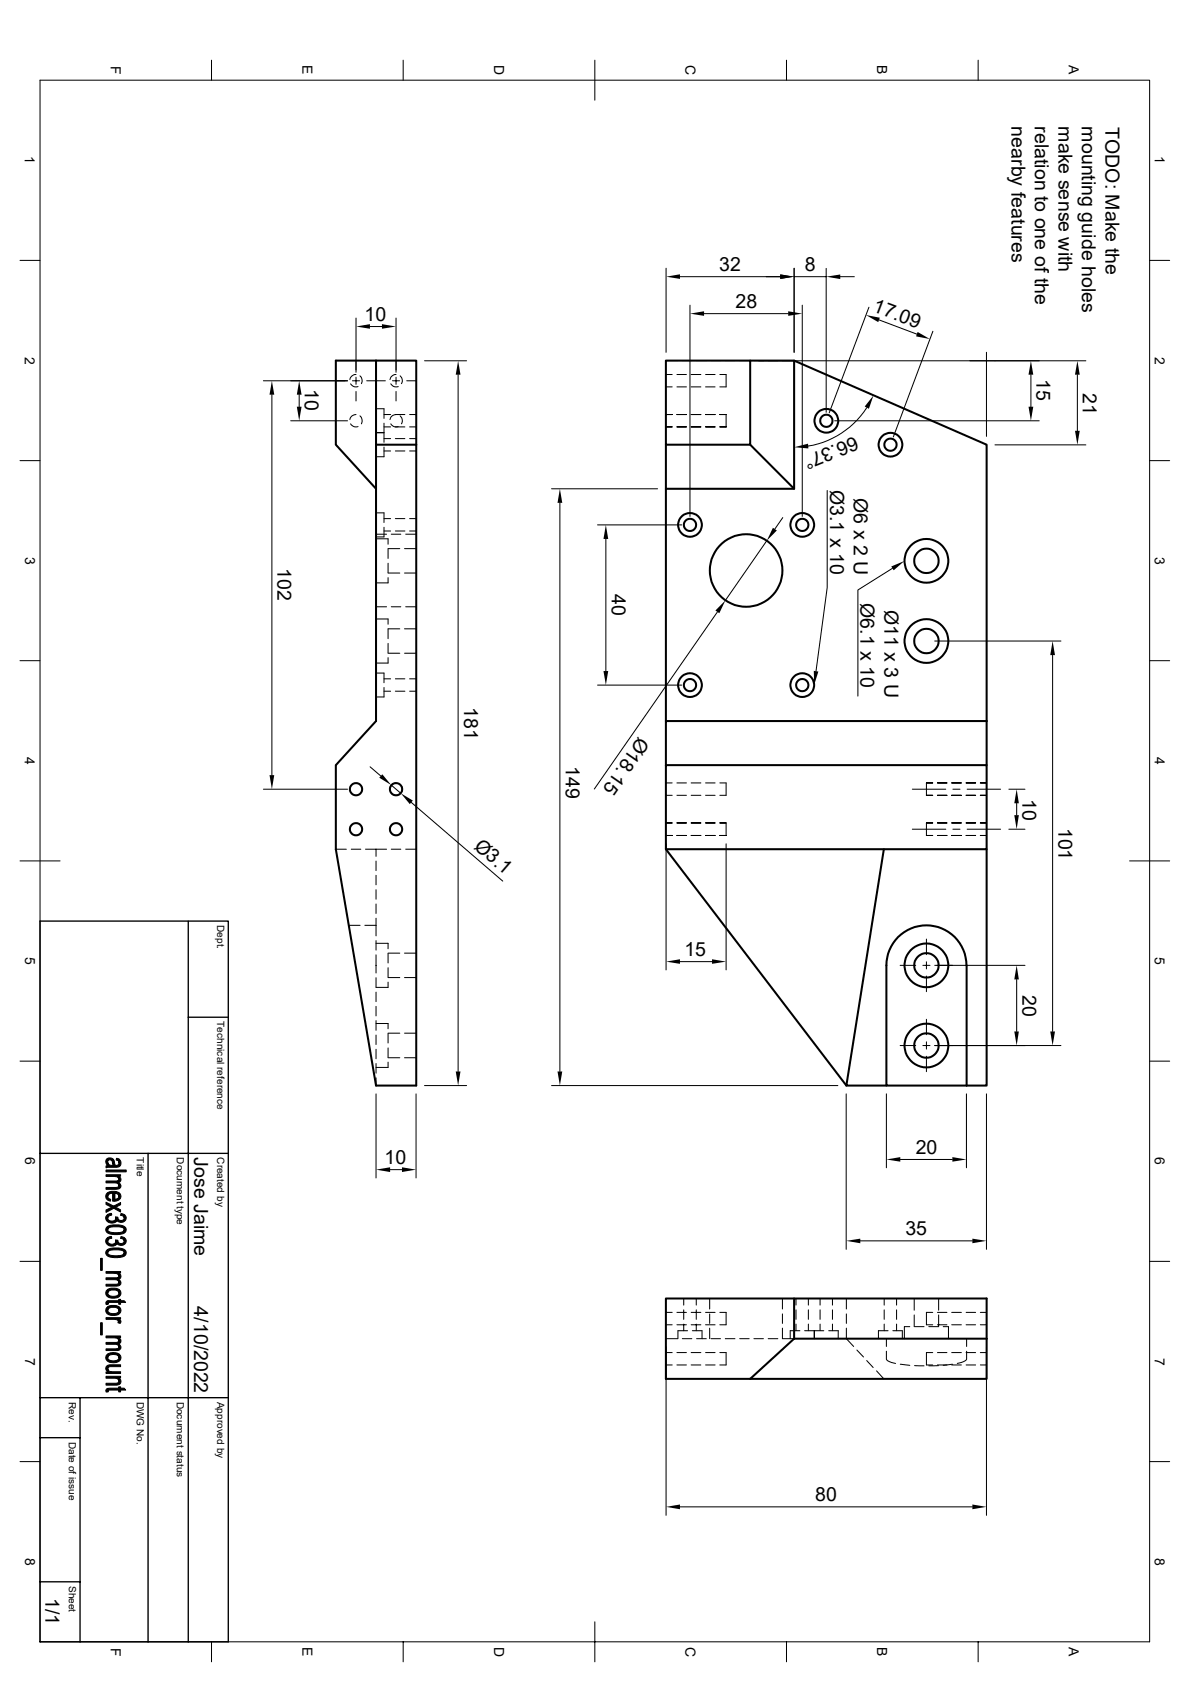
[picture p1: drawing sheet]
<svg xmlns="http://www.w3.org/2000/svg" width="297mm" height="420mm" viewBox="0 0 297 420" stroke-linecap="round" stroke-linejoin="round" font-family="sans-serif">
<g fill="none" stroke="#000" stroke-width=".51">
<path d="M93.9 90v90l-10.1 11.1v20.9l10.1 59.1h10v-160.1M93.9 90h-10.1v21l10.1 11M93.9 90h10v21M166.2 90h21v21h-21zM187.2 90h11M93.9 111h10M166.2 111v11M187.2 111l11 11M166.2 191.1h80.1v20.9h-80.1zM166.2 180v-58h32v-32l48.1 21v69M246.3 180h-80.1v11.1M246.3 180v11.1"/>
<path d="M166.2 212l45 59.1M220.6 212l-9.4 59.1h10M246.3 212v59.1h-5M224.2 234a10 10 0 0 1 10.8-2.2 10 10 0 0 1 6.2 9.2l.1 30.1h-20.1v-30.1a10.1 10.1 0 0 1 3-7zM198.2 324.2h-32v20.1h21l11-10M198.2 334.3v-10.1h48.1v10.1M198.2 334.3h48.1M246.3 334.3v10h-59.1"/>
<circle cx="206.3" cy="105.1" r="2.97"/>
<circle cx="206.3" cy="105.1" r="1.53"/>
<circle cx="222.3" cy="111" r="2.97"/>
<circle cx="222.3" cy="111" r="1.53"/>
<circle cx="172.2" cy="131.1" r="2.97"/>
<circle cx="172.2" cy="131.1" r="1.53"/>
<circle cx="200.2" cy="131.1" r="2.97"/>
<circle cx="200.2" cy="131.1" r="1.53"/>
<circle cx="186.2" cy="142.5" r="9.1"/>
<circle cx="231.2" cy="140" r="3"/>
<circle cx="231.2" cy="140" r="5.5"/>
<circle cx="172.2" cy="171.1" r="2.97"/>
<circle cx="172.2" cy="171.1" r="1.53"/>
<circle cx="200.2" cy="171.1" r="2.97"/>
<circle cx="200.2" cy="171.1" r="1.53"/>
<circle cx="231.2" cy="160.1" r="3"/>
<circle cx="231.2" cy="160.1" r="5.5"/>
<circle cx="88.8" cy="197.1" r="1.53"/>
<circle cx="98.8" cy="197.1" r="1.53"/>
<circle cx="88.8" cy="207.1" r="1.53"/>
<circle cx="98.8" cy="207.1" r="1.53"/>
<circle cx="231.2" cy="241.1" r="3"/>
<circle cx="231.2" cy="241.1" r="5.5"/>
<circle cx="231.2" cy="261.1" r="3"/>
<circle cx="231.2" cy="261.1" r="5.5"/>
</g>
<g fill="none" stroke="#000" stroke-width=".25">
<path d="M52.8 15v5M100.6 15v5M148.5 15v10M196.3 15v5M244.1 15v5M10 20h276.9v390h-276.9zM5 65h5M88.9 79.4v13.6M98.8 79.4v13.6M166.2 67v21M172.2 76.2v52.7M175.7 78.3h21"/>
<path d="M194.7 69.1h-25M198.2 67v21M198.2 69.1h8M200.2 76.2v52.7M206.2 67v36M209.7 69.1h3.5M216.9 76.7l-9.9 26.4M219.4 79.9l9.5 3.5M286.9 65h5M65.7 95.1h21M67.9 98.6v94.9M74.7 98.6v3"/>
<path d="M87.5 95.8a1.5 1.5 0 0 0 1.9 .7M88 95.1h1.7M88.9 93.5a1.47 1.47 0 0 0-1.6 1.3M88.9 94.2v1.8M88.9 97.7v2.4M89.8 93.9a1.63 1.63 0 0 1 .4 1.9M91.5 95.1h4.7M92.3 81.5h3M97.5 95.8a1.5 1.5 0 0 0 1.9 .7M98 95.1h1.7M98.8 93.5a1.56 1.56 0 0 0-1.5 1.3M98.8 94.2v1.8"/>
<path d="M98.8 97.7v2.4M99.9 93.9a1.55 1.55 0 0 1 .3 1.9M101.5 95.1h2.4M106 90.1h10.5M114.3 93.6v173.9M166.2 90h2.9M166.2 93.5h1.6M166.2 96.6h1.6M169 93.5h2.3M169 96.6h2.3M170.3 90h2.4M172.5 93.5h2.4"/>
<path d="M172.5 96.6h2.4M173.9 90h2.4M176.1 93.5h2.4M176.1 96.6h2.4M177.5 90h2.3M179.7 93.5h1.5v3.1h-1.5M181 90h2.4M184.6 90h2.4M188.2 90h2.3M189.3 90.1h81.7M191.7 90h2.4M195.3 90h2.9"/>
<path d="M232.8 82.7l-9.8 26.4M246.2 88v21M257.3 93.6v8M268.9 93.6v14M5 115h5M72.6 105.1h14.1M87.5 105.8a1.5 1.5 0 0 0 1.9 .7M88.9 103.5a1.47 1.47 0 0 0-1.6 1.3M89.8 103.8a1.67 1.67 0 0 1 .4 2M93.9 102.1h1.9v2.4M93.9 108h1.9M95.8 105.7v4.7"/>
<path d="M95.8 111.6v2.4h-1.9M95.8 106.6h1.7M95.8 103.5h1.7M95.8 109.5h1.7M95.8 112.6h1.7M97.5 105.8a1.5 1.5 0 0 0 1.9 .7M98.7 106.6h2.3M98.7 103.5h2.3M98.7 109.5h2.3M98.7 112.6h2.3M98.8 103.5a1.56 1.56 0 0 0-1.5 1.3M99.9 103.8a1.59 1.59 0 0 1 .3 2"/>
<path d="M102.2 106.6h1.7M102.2 103.5h1.7M102.2 109.5h1.7M102.2 112.6h1.7M166.2 106.6h1.6M166.2 103.5h1.6M169 106.6h2.3M169 103.5h2.3M172.5 106.6h2.4M172.5 103.5h2.4M176.1 106.6h2.4M176.1 103.5h2.4"/>
<path d="M179.7 103.5h1.5v3.1M181.3 106.6h-1.6M208.3 105.1h51.1M216.3 101.8a21.4 21.4 0 0 1-14.6 9.6M248.3 111.1h22.7M286.9 115h5M93.9 128.1h1.9v2.4M93.9 134.5h3v1.4M93.9 133.4h2.6M95.8 131.7v2.4h-1.9M95.8 129.5h1.7M95.8 132.6h1.7"/>
<path d="M96.9 137.1v2.3M96.9 137h2.9M97.7 133.4h2.3M98.7 129.5h2.3M98.7 132.6h2.3M101 137h2.9M101.3 133.4h2.6M102.2 129.5h1.7M102.2 132.6h1.7M137.7 122h26.4M139.7 125.6v141.9M149.1 131.1h21"/>
<path d="M151.2 134.6v33M191.4 135l-10.3 14.9M195.4 129.2l-2 2.9M206.5 122.5v24.2l-2.8 20.9M93.9 154.6h3v1.3M93.9 151.5h2.6M96.9 157.1v2.4M96.9 140.6v2.4M96.9 144.2v1.3h-3M96.9 157h2.9M96.9 143.1h2.9M97.7 151.5h2.3"/>
<path d="M101 157h2.9M101 143.1h2.9M101.3 151.5h2.6M179.1 152.8l-30.8 44.2M222.8 141.9l-8.7 5.4v26.5M5 165h5M93.9 168.1h1.9v2.4M95.8 171.7v2.3h-1.9M95.8 169.5h1.7M95.8 172.6h1.7M96.9 160.7v2.3M96.9 164.2v1.4h-3"/>
<path d="M96.9 163.1h2.9M98.7 169.5h2.3M98.7 172.6h2.3M101 163.1h2.9M102.2 169.5h1.7M102.2 172.6h1.7M149.1 171.1h21M233.3 160.1h31.5M262.7 163.6v94M286.9 165h5M65.7 197.1h21M92.4 191.5l2.6 2.3"/>
<path d="M97.5 197.8a1.5 1.5 0 0 0 1.9 .7M97.7 196l2.3 2.1M98.8 195.5a1.56 1.56 0 0 0-1.5 1.3M99.9 195.9a1.52 1.52 0 0 1 .3 1.9M166.2 198.6h1.6M166.2 195.5h1.6M169 198.6h2.3M169 195.5h2.3M172.5 198.6h2.4M172.5 195.5h2.4M176.1 198.6h2.4M176.1 195.5h2.4"/>
<path d="M179.7 195.5h1.5v3.1h-1.5M227.7 197.1h8.4M232.8 195.5h-1.6v3.1h1.6M234 198.6h2.3M234 195.5h2.3M237.5 198.6h2.4M237.5 195.5h2.4M237.8 197.1h1.8M241.1 198.6h2.4M241.1 195.5h2.4M241.4 197.1h8.3M244.7 198.6h1.6"/>
<path d="M244.7 195.5h1.6M251.8 197.1h4M5 215h10M83.8 212h2.6M87.7 212h2.3M93.9 212v1.8M93.9 215v2.4M93.9 218.6v2.3M96.5 212h-5.3M97.7 212h2.3M101.3 212h2.6M102.7 200.4l22.8 19.6"/>
<path d="M166.2 208.6h1.6M166.2 205.5h1.6M166.2 210.7v31.5M169 208.6h2.3M169 205.5h2.3M172.5 208.6h2.4M172.5 205.5h2.4M176.1 208.6h2.4M176.1 205.5h2.4M179.7 205.5h1.5v3.1M181.2 210.7v31.5M181.3 208.6h-1.6"/>
<path d="M227.7 207.1h8.4M232.8 205.5h-1.6v3.1h1.6M234 208.6h2.3M234 205.5h2.3M237.5 208.6h2.4M237.5 205.5h2.4M237.8 207.1h1.8M241.1 208.6h2.4M241.1 205.5h2.4M241.4 207.1h8.3M244.7 208.6h1.6M244.7 205.5h1.6"/>
<path d="M251.8 207.1h4M253.7 200.6v2.9M281.9 215h10M87.1 231.1h2.8M91.1 231.1h2.8M93.9 238.4v4.6M93.9 234.9v2.3M93.9 231.1v2.6M93.9 235.5h3v1.4M93.9 222.2v2.3M93.9 225.7v2.4M93.9 229.3v1.8"/>
<path d="M96.9 238.1v2.4M96.9 238h2.9M101 238h2.9M231.2 234.5v3.9M93.9 244.1v2.4h3v-1.3M93.9 247.7v2.4M93.9 251.3v2.4M93.9 254.8v2.5M93.9 258.4v2.4M93.9 255.6h3v1.3M96.9 258.1v2.3M96.9 241.6v2.4"/>
<path d="M96.9 258h2.9M96.9 244.1h2.9M101 258h2.9M101 244.1h2.9M169.7 240.1h8M224.7 241h3.9M230.3 241h1.8M231.2 240.2v1.7M231.2 243.7v3.9M231.2 254.5v3.9M233.3 241h22.5M253.7 244.6v13"/>
<path d="M5 265h5M93.9 262v2.4M93.9 265.6v2.4M93.9 269.2v1.9M93.9 273.1v21M96.9 261.7v2.3M96.9 265.2v1.3h-3M96.9 264.1h2.9M101 264.1h2.9M103.8 273.1v21M106 271.1h10.5M137.7 271.1h71.4"/>
<path d="M211.2 273.1v38.9M221.2 273.1v18.5M224.7 261.1h3.9M230.3 261.1h1.8M231.2 260.1v1.9M231.2 263.7v3.9M233.3 261.1h31.5M241.2 273.1v18.5M246.2 273.1v38.9M286.9 265h5M97.4 292.1h2.9M224.7 289.5h13"/>
<path d="M5 315h5M214.7 309.8h28M286.9 315h5M166.2 334.3h2.9M166.2 330.8h1.6M166.2 327.7h1.6M166.2 337.7h1.6M166.2 336.4v42M169 330.8h2.3M169 327.7h2.3M169 337.7h2.3M170.3 334.3h2.4"/>
<path d="M170.6 324.2v1.7M170.6 327.1v2.3M170.6 330.6v1.7M171.6 332.3h-2.4v2M172.5 330.8h2.4M172.5 327.7h2.4M172.5 337.7h2.4M172.8 332.3h2.4v2M173.8 324.2v1.7M173.8 327.1v2.3M173.8 330.6v1.7M173.9 334.3h2.4"/>
<path d="M176.1 330.8h2.4M176.1 327.7h2.4M176.1 337.7h2.4M177.1 324.2v2.7M177.1 328.1v2.4M177.1 331.6v2.7M177.5 334.3h2.3M179.7 327.7h1.5v3.1h-1.5M179.7 337.7h1.5v3.1h-1.5M181 334.3h2.4M184.6 334.3h2.4M188.2 334.3h2.3"/>
<path d="M191.7 334.3h2.4M195.3 331.6v2.7h2.9M195.3 324.2v2.7M195.3 328.1v2.4M198.7 324.2v1.7M198.7 327.1v2.3M198.7 330.6v1.7M199.6 332.3h-2.4v2M200.8 332.3h2.4M201.8 324.2v1.7M201.8 327.1v2.3M201.8 330.6v1.7"/>
<path d="M203.2 332.3h2.4M203.2 332.3v2M204.7 324.2v1.7M204.7 327.1v2.3M204.7 330.6v1.7M206.8 332.3h2.4v2M207.8 324.2v1.7M207.8 327.1v2.3M207.8 330.6v1.7M211.2 331.6v2.7l1.9 1.9M211.2 324.2v2.7M211.2 328.1v2.4"/>
<path d="M213.9 337.1l1.6 1.7M216.3 339.7l1.6 1.8M220.7 324.2v1.7M220.7 327.1v2.3M220.7 330.6v1.7M221.2 337.4v1.9a3 3 0 0 0 2.3 1.1M221.2 334.3v1.9M221.7 332.3h-2.5v2M222.8 332.3h2.4v2M223.8 324.2v1.7M223.8 327.1v2.3M223.8 330.6v1.7"/>
<path d="M227.1 331.3h-1.4v3M228.2 324.2v3M228.2 328.3v3M228.3 331.3h2.3M231.8 331.3h2.4M232.8 327.7h-1.6v3.1h1.6M232.8 337.7h-1.6v3.1h1.6M234 330.8h2.3M234 327.7h2.3M234 337.7h2.3M234.3 324.2v3M234.3 328.3v3"/>
<path d="M235.4 331.3h1.3v3M237.5 330.8h2.4M237.5 327.7h2.4M237.5 337.7h2.4M241.1 330.8h2.4M241.1 327.7h2.4M241.1 337.7h2.4M241.3 337.4l-.1 2.2-.7 .4-1.6 .4M241.3 334.3v1.9M244.7 330.8h1.6M244.7 327.7h1.6M244.7 337.7h1.6"/>
<path d="M246.2 336.4v42M166.2 340.8h1.6M169 340.8h2.3M172.5 340.8h2.4M176.1 340.8h2.4M218.8 342.3l1.8 2M224.7 340.7l2.4 .2M228.3 341h2.3M234 340.8h2.3M234.2 341h-2.4M237.5 340.8h2.4M237.8 340.7l-2.4 .2"/>
<path d="M241.1 340.8h2.4M244.7 340.8h1.6M5 365h5M169.7 376.3h73M286.9 365h5M52.8 410v5M100.6 410v5M148.5 405v10M196.3 410v5M244.1 410v5"/>
</g>
<path d="M10 230h47v180h-47zM47 230v180M47 254h10M10 288h47M37 288v122M10 359h10M10 349h47M20 349v61M10 395h10" fill="none" stroke="#000" stroke-width=".34"/>
<g fill="#000" stroke="#000" stroke-width=".25">
<path d="M26.5 292.1h5v.5h-5z" fill-rule="evenodd"/>
<path d="M26.9 290.2v.8z" fill-rule="evenodd"/>
<path d="M26.7 298l.2-.2v1.2l.7 .5v.4a1.18 1.18 0 0 1-1.1-.7 1.18 1.18 0 0 1 .2-1.2z" fill-rule="evenodd"/>
<path d="M26.6 289.4a1.29 1.29 0 0 1 1.7 .1v1.4a1.48 1.48 0 0 0-.9-1.3l-.5 .3-.1 1.1a1.15 1.15 0 0 1-.2-1.6z" fill-rule="evenodd"/>
<path d="M29.1 289.2l.6 .2v1l-.1-.5-.6-.3z" fill-rule="evenodd"/>
<path d="M26.5 294.9h2.6l.4-.2 .1 1.3-.1-.3-.4-.3h-2.6z" fill-rule="evenodd"/>
<path d="M26.9 297.8a3 3 0 0 1 2.8 0v.9l-.5-.6-.6-.1v1.9h-.5v-2l-.8 .3-.4 .5z" fill-rule="evenodd"/>
<path d="M29.6 293.7v.7z" fill-rule="evenodd"/>
<path d="M26.5 293.3h3.6v.4h-.5l-.1 .4-.5-.3h-2.5z" fill-rule="evenodd"/>
<path d="M26.9 290.4l.5 .5 .9 .1v-1.5l.3 .8a.56 .56 0 0 0 .5 .7 .56 .56 0 0 0 .6-.6v-1a1.14 1.14 0 0 1 .4 1.4 1.14 1.14 0 0 1-1.3 .7l-2.3 .1v-.5l.4-.1z" fill-rule="evenodd"/>
<path d="M29.7 293.8a.78 .78 0 0 1 .5 .8 .78 .78 0 0 1-.7 .7z" fill-rule="evenodd"/>
<path d="M26.5 296.5l2.9-.1 .2-.3 .1-.7a.87 .87 0 0 1 .4 1.1 .87 .87 0 0 1-1.1 .5h-2.5z" fill-rule="evenodd"/>
<path d="M28.6 298v1.5h.2l.8-.4 .1-1.3a1.18 1.18 0 0 1 .4 1.5 1.18 1.18 0 0 1-1.4 .6h-.1z" fill-rule="evenodd"/>
<path d="M25.1 314.2h.4v3h-.4z" fill-rule="evenodd"/>
<path d="M27 303.2l.8-.2 .1 .4-.8 .3-.2 .5z" fill-rule="evenodd"/>
<path d="M27 308.9l.8-.2 .1 .5-.7 .2-.3 .5z" fill-rule="evenodd"/>
<path d="M26.5 300.2l1.9 1-.5 .3-1.4-.8z" fill-rule="evenodd"/>
<path d="M26.6 303.5l.3-.2v.9a1.06 1.06 0 0 0 1 .7 1.06 1.06 0 0 0 1-.7l.1 .9a1.48 1.48 0 0 1-1.8 .2 1.48 1.48 0 0 1-.7-1.6z" fill-rule="evenodd"/>
<path d="M26.6 309.2l.3-.2v.9a1.07 1.07 0 0 0 1 .8 1.07 1.07 0 0 0 1-.7l.1 .8a1.5 1.5 0 0 1-1.8 .2 1.5 1.5 0 0 1-.7-1.5z" fill-rule="evenodd"/>
<path d="M28.8 303.9h.6l-.1 1-.1-.2-.2 .4z" fill-rule="evenodd"/>
<path d="M28.8 309.6l.6 .1-.1 .9-.1-.1-.2 .3z" fill-rule="evenodd"/>
<path d="M26.5 319.1h2.6l.4-.2 .1 1.3-.1-.4-.4-.2-2.6-.1z" fill-rule="evenodd"/>
<path d="M29.6 317.9v.7z" fill-rule="evenodd"/>
<path d="M26.5 302.1l3.6-1.8v.5l-3.6 1.9z" fill-rule="evenodd"/>
<path d="M28.4 301.7l.4-.2 1.3 .6v.5z" fill-rule="evenodd"/>
<path d="M26.5 317.5h3.6v.4h-.5l-.1 .4-.6-.3-2.4-.1z" fill-rule="evenodd"/>
<path d="M29.7 318a.81 .81 0 0 1 .5 .8 .81 .81 0 0 1-.7 .7z" fill-rule="evenodd"/>
<path d="M26.8 306.2l.1 .8a1.73 1.73 0 0 0 2 .8 1.97 1.97 0 0 0 2.1-.7v.8l-.2 .1-.9 .2h-1.6a1.71 1.71 0 0 1-1.9-1.2z" fill-rule="evenodd"/>
<path d="M26.8 312l.1 .8a1.73 1.73 0 0 0 2 .8h.1a1.77 1.77 0 0 0 2-.8v.8l-.2 .2-.9 .2h-1.6a1.71 1.71 0 0 1-1.9-1.2z" fill-rule="evenodd"/>
<path d="M30.2 303l.9 .3-.1 .8-.2-.4-.7-.2z" fill-rule="evenodd"/>
<path d="M30.2 308.8l.9 .3-.1 .8-.2-.4-.7-.3z" fill-rule="evenodd"/>
<path d="M29.4 304a.82 .82 0 0 0 .7 .8 .82 .82 0 0 0 .9-.7l.1-.8a1.13 1.13 0 0 1 .1 1.6 1.13 1.13 0 0 1-1.5 .2l-.4-.2z" fill-rule="evenodd"/>
<path d="M26.8 306.2l1.4-.3h1.6a1.29 1.29 0 0 1 1.6 1.7l-.4 .3v-.9a1.9 1.9 0 0 0-2.3-.7 1.58 1.58 0 0 0-1.8 .7z" fill-rule="evenodd"/>
<path d="M29.4 309.8a.82 .82 0 0 0 .7 .7 .82 .82 0 0 0 .9-.6l.1-.8a1.17 1.17 0 0 1-.1 1.7 1.17 1.17 0 0 1-1.7-.2z" fill-rule="evenodd"/>
<path d="M26.8 312l1.4-.4 1.6 .1a1.29 1.29 0 0 1 1.6 1.6l-.4 .3v-.8a1.76 1.76 0 0 0-2-.7 1.86 1.86 0 0 0-2.1 .7z" fill-rule="evenodd"/>
<path d="M25.1 330.3h.4v3h-.4z" fill-rule="evenodd"/>
<path d="M26.6 324.9l.4-.1v.9l-.5 .1-.1-.5z" fill-rule="evenodd"/>
<path d="M26.9 322a3 3 0 0 1 2.8 0v.9a1.67 1.67 0 0 0-2.6-.5l-.2 .5z" fill-rule="evenodd"/>
<path d="M26.9 326.3a3 3 0 0 1 2.8 0v.9a1.67 1.67 0 0 0-2.6-.5l-.2 .5z" fill-rule="evenodd"/>
<path d="M26.5 335.2h2.6l.4-.2 .1 1.3-.1-.4-.5-.2h-2.5z" fill-rule="evenodd"/>
<path d="M26.9 338.1l.2-.1a3.1 3.1 0 0 1 2.6 .1v.9a1.65 1.65 0 0 0-2.4-.5l-.4 .5z" fill-rule="evenodd"/>
<path d="M29.6 334v.7z" fill-rule="evenodd"/>
<path d="M26.5 329h3.6v.4h-.6v.5l-.2-.3-.3-.1-2.5-.1z" fill-rule="evenodd"/>
<path d="M26.5 333.6h3.6v.4h-.5l-.1 .4-.5-.3h-2.5z" fill-rule="evenodd"/>
<path d="M26.5 320.7l2.9-.1 .2-.3 .1-.8a.88 .88 0 0 1 .4 1.2 .88 .88 0 0 1-1.1 .4h-2.5z" fill-rule="evenodd"/>
<path d="M26.7 322.1l.2-.1v.9a1.65 1.65 0 0 0 2.4 .6l.4-.5v-1a1.23 1.23 0 0 1 .3 1.5 1.23 1.23 0 0 1-1.4 .6 1.61 1.61 0 0 1-2.2-1.4z" fill-rule="evenodd"/>
<path d="M26.7 326.4l.2-.1v.9a1.65 1.65 0 0 0 2.4 .6l.4-.4v-1.1a1.23 1.23 0 0 1 .3 1.5 1.23 1.23 0 0 1-1.4 .7 1.61 1.61 0 0 1-2.2-1.5z" fill-rule="evenodd"/>
<path d="M29.5 329.4l.7 .5-.2 .6-.6-.2z" fill-rule="evenodd"/>
<path d="M29.7 334.1a.81 .81 0 0 1 .5 .8 .81 .81 0 0 1-.7 .7z" fill-rule="evenodd"/>
<path d="M26.5 336.8h2.4a.54 .54 0 0 0 .7-.5l.1-.6a.86 .86 0 0 1 .4 1.1 .86 .86 0 0 1-1.1 .4h-2.5z" fill-rule="evenodd"/>
<path d="M26.8 338.2l.1 .8a1.74 1.74 0 0 0 2.5 .5l.3-.4v-1a1.23 1.23 0 0 1 .3 1.5 1.23 1.23 0 0 1-1.4 .6 1.62 1.62 0 0 1-2.2-1.4z" fill-rule="evenodd"/>
<path d="M27 324.8h2.6v-.4h.5v.4h.9l.4 .4h-1.3v.5h-.5v-.5h-2.3l-.3 .3z" fill-rule="evenodd"/>
<path d="M26.6 346.8l.4-.1v.9h-.5l-.1-.5z" fill-rule="evenodd"/>
<path d="M26.9 341.8l.1 .8z" fill-rule="evenodd"/>
<path d="M29.6 344.1v.7z" fill-rule="evenodd"/>
<path d="M26.5 341.2l.9-.4h2.7v.4l-2.9 .1-.3 .4v.8l-.5-.6z" fill-rule="evenodd"/>
<path d="M26.5 342.6h.5l.1-.4 .5 .3h2.5v.4h-3.6z" fill-rule="evenodd"/>
<path d="M26.5 343.7h3.6v.4h-.5v.5l-.9-.5h-2.2z" fill-rule="evenodd"/>
<path d="M26.5 345.4l2.9-.1 .2-.3 .1-.9a.94 .94 0 0 1 .4 1.2 .94 .94 0 0 1-1.1 .6h-2.5z" fill-rule="evenodd"/>
<path d="M27 346.7l2.6-.1v-.3h.5v.3h.9l.4 .5h-1.3v.5h-.5v-.5h-2.4l-.2 .2z" fill-rule="evenodd"/>
</g>
<g fill="#000">
<path d="M166.2 69.1l3.5-.6v1.1zM172.2 78.3l3.5-.6v1.2zM194.7 68.5l3.5 .6-3.5 .5zM194.7 68.5l3.5 .6-3.5 .6zM196.7 77.7l3.5 .6-3.5 .6zM206.2 69.1l3.5-.6v1.2zM216.1 78.7l3.5 .6-.4 1.1zM67.9 95.1l.6 3.5h-1.2zM74.7 95.1l.6 3.5h-1.2zM88.9 81.5l3.4-.6v1.2zM95.3 80.9l3.5 .6-3.5 .6zM114.3 90.1l.6 3.5h-1.2z"/>
<path d="M229 82.9l3.1 1.8-3.5-.7zM257.3 90.1l.6 3.5h-1.2zM268.9 90.1l.6 3.5h-1.2zM74.1 101.6h1.2l-.6 3.5zM198.2 111.7l3.5-.9 .1 1.2zM218 98.7l-1.1 3.4-1.1-.6zM256.7 101.6h1.2l-.6 3.5zM268.3 107.6h1.2l-.6 3.5zM139.7 122l.6 3.6h-1.2zM151.2 131.1l.6 3.5h-1.2zM192.9 131.8l1 .7-2.5 2.5zM181.1 149.9l-1.6 3.2-.9-.7z"/>
<path d="M222.5 141.4l3.2-1.3-2.6 2.3zM150.6 167.6h1.2l-.6 3.5zM203.1 167.5l1.2 .2-1.1 3.4zM262.7 160.1l.6 3.5h-1.2zM67.3 193.5h1.2l-.6 3.6zM95.4 193.3l2.3 2.7-3-1.8zM100 198.1l3 1.8-.7 .9zM253.7 197.1l.6 3.5h-1.1zM253.2 203.5h1.1l-.6 3.6zM166.2 240.1l3.5-.6v1.2zM177.7 239.5l3.5 .6-3.5 .6zM253.7 241l.6 3.6h-1.1z"/>
<path d="M253.2 257.6h1.1l-.6 3.5zM262.1 257.6h1.2l-.6 3.5zM113.7 267.5h1.2l-.6 3.6zM139.1 267.5h1.2l-.6 3.6zM93.9 292.1l3.5-.6v1.2zM100.3 291.5l3.5 .6-3.5 .6zM221.2 289.5l3.5-.6v1.2zM237.7 288.9l3.5 .6-3.5 .6zM211.2 309.8l3.5-.5v1.1zM242.7 309.3l3.5 .5-3.5 .6zM166.2 376.3l3.5-.6v1.2zM242.7 375.7l3.5 .6-3.5 .6z"/>
</g>
<g font-size="4.9">
<text x="252.4" y="31.5" transform="rotate(90 252.4 31.5)">nearby features</text>
<text x="258.3" y="31.5" transform="rotate(90 258.3 31.5)">relation to one of the</text>
<text x="264.2" y="31.5" transform="rotate(90 264.2 31.5)">make sense with</text>
<text x="270" y="31.5" transform="rotate(90 270 31.5)">mounting guide holes</text>
<text x="275.9" y="31.8" transform="rotate(90 275.9 31.8)">TODO: Make the</text>
<text x="179.5" y="67.6">32</text>
<text x="200.9" y="67.6">8</text>
<text x="183.6" y="76.8">28</text>
<text x="217.6" y="77.7" transform="rotate(21 217.6 77.7)">17.09</text>
<text x="91" y="80.1">10</text>
<text x="258.7" y="94.7" transform="rotate(90 258.7 94.7)">15</text>
<text x="76.1" y="97.2" transform="rotate(90 76.1 97.2)">10</text>
<text x="270.3" y="98.2" transform="rotate(90 270.3 98.2)">21</text>
<text x="213.4" y="108.8" transform="rotate(158 213.4 108.8)">66.37°</text>
<text x="207.2" y="122.3" transform="rotate(90 207.2 122.3)">Ø3.1 x 10</text>
<text x="213.1" y="124.3" transform="rotate(90 213.1 124.3)">Ø6 x 2 U</text>
<text x="69.3" y="141.9" transform="rotate(90 69.3 141.9)">102</text>
<text x="152.7" y="148.4" transform="rotate(90 152.7 148.4)">40</text>
<text x="214.8" y="150.6" transform="rotate(90 214.8 150.6)">Ø6.1 x 10</text>
<text x="220.8" y="152.2" transform="rotate(90 220.8 152.2)">Ø11 x 3 U</text>
<text x="115.8" y="176.7" transform="rotate(90 115.8 176.7)">181</text>
<text x="159.5" y="183.8" transform="rotate(125 159.5 183.8)">Ø18.15</text>
<text x="141.2" y="191.3" transform="rotate(90 141.2 191.3)">149</text>
<text x="255.2" y="199.4" transform="rotate(90 255.2 199.4)">10</text>
<text x="264.2" y="206.7" transform="rotate(90 264.2 206.7)">101</text>
<text x="118.1" y="211.6" transform="rotate(41 118.1 211.6)">Ø3.1</text>
<text x="170.8" y="238.6">15</text>
<text x="255.2" y="248.4" transform="rotate(90 255.2 248.4)">20</text>
<text x="48.5" y="289" transform="rotate(90 48.5 289)">Jose Jaime</text>
<text x="96" y="290.6">10</text>
<text x="228.6" y="288">20</text>
<text x="226" y="308.4">35</text>
<text x="48.5" y="326.2" transform="rotate(90 48.5 326.2)">4/10/2022</text>
<text x="203.5" y="374.8">80</text>
<text x="11.3" y="399.1" transform="rotate(90 11.3 399.1)">1/1</text>
</g>
<g font-size="3.5">
<text x="27.6" y="16.4" transform="rotate(90 27.6 16.4)">F</text>
<text x="75.5" y="16.3" transform="rotate(90 75.5 16.3)">E</text>
<text x="123.3" y="16.3" transform="rotate(90 123.3 16.3)">D</text>
<text x="171.1" y="16.3" transform="rotate(90 171.1 16.3)">C</text>
<text x="218.9" y="16.3" transform="rotate(90 218.9 16.3)">B</text>
<text x="266.8" y="16.3" transform="rotate(90 266.8 16.3)">A</text>
<text x="6.2" y="39" transform="rotate(90 6.2 39)">1</text>
<text x="288.2" y="39" transform="rotate(90 288.2 39)">1</text>
<text x="6.2" y="89" transform="rotate(90 6.2 89)">2</text>
<text x="288.2" y="89" transform="rotate(90 288.2 89)">2</text>
<text x="6.3" y="139" transform="rotate(90 6.3 139)">3</text>
<text x="288.2" y="139" transform="rotate(90 288.2 139)">3</text>
<text x="6.2" y="189" transform="rotate(90 6.2 189)">4</text>
<text x="288.2" y="189" transform="rotate(90 288.2 189)">4</text>
<text x="6.3" y="239" transform="rotate(90 6.3 239)">5</text>
<text x="288.2" y="239" transform="rotate(90 288.2 239)">5</text>
<text x="6.3" y="289" transform="rotate(90 6.3 289)">6</text>
<text x="288.2" y="289" transform="rotate(90 288.2 289)">6</text>
<text x="6.3" y="339" transform="rotate(90 6.3 339)">7</text>
<text x="288.2" y="339" transform="rotate(90 288.2 339)">7</text>
<text x="6.3" y="389" transform="rotate(90 6.3 389)">8</text>
<text x="288.2" y="389" transform="rotate(90 288.2 389)">8</text>
<text x="27.6" y="411.4" transform="rotate(90 27.6 411.4)">F</text>
<text x="75.5" y="411.3" transform="rotate(90 75.5 411.3)">E</text>
<text x="123.3" y="411.2" transform="rotate(90 123.3 411.2)">D</text>
<text x="171.1" y="411.2" transform="rotate(90 171.1 411.2)">C</text>
<text x="218.9" y="411.3" transform="rotate(90 218.9 411.3)">B</text>
<text x="266.8" y="411.3" transform="rotate(90 266.8 411.3)">A</text>
</g>
<g font-size="2.5">
<text x="54.2" y="231" transform="rotate(90 54.2 231)">Dept.</text>
<text x="54.2" y="255" transform="rotate(90 54.2 255)">Technical reference</text>
<text x="34.2" y="289" transform="rotate(90 34.2 289)">Title</text>
<text x="44.2" y="289" transform="rotate(90 44.2 289)">Document type</text>
<text x="54.2" y="289" transform="rotate(90 54.2 289)">Created by</text>
<text x="17.2" y="350" transform="rotate(90 17.2 350)">Rev.</text>
<text x="34.2" y="350" transform="rotate(90 34.2 350)">DWG No.</text>
<text x="44.2" y="350" transform="rotate(90 44.2 350)">Document status</text>
<text x="54.2" y="350" transform="rotate(90 54.2 350)">Approved by</text>
<text x="17.2" y="360" transform="rotate(90 17.2 360)">Date of issue</text>
<text x="17.2" y="396" transform="rotate(90 17.2 396)">Sheet</text>
</g>
</svg>
